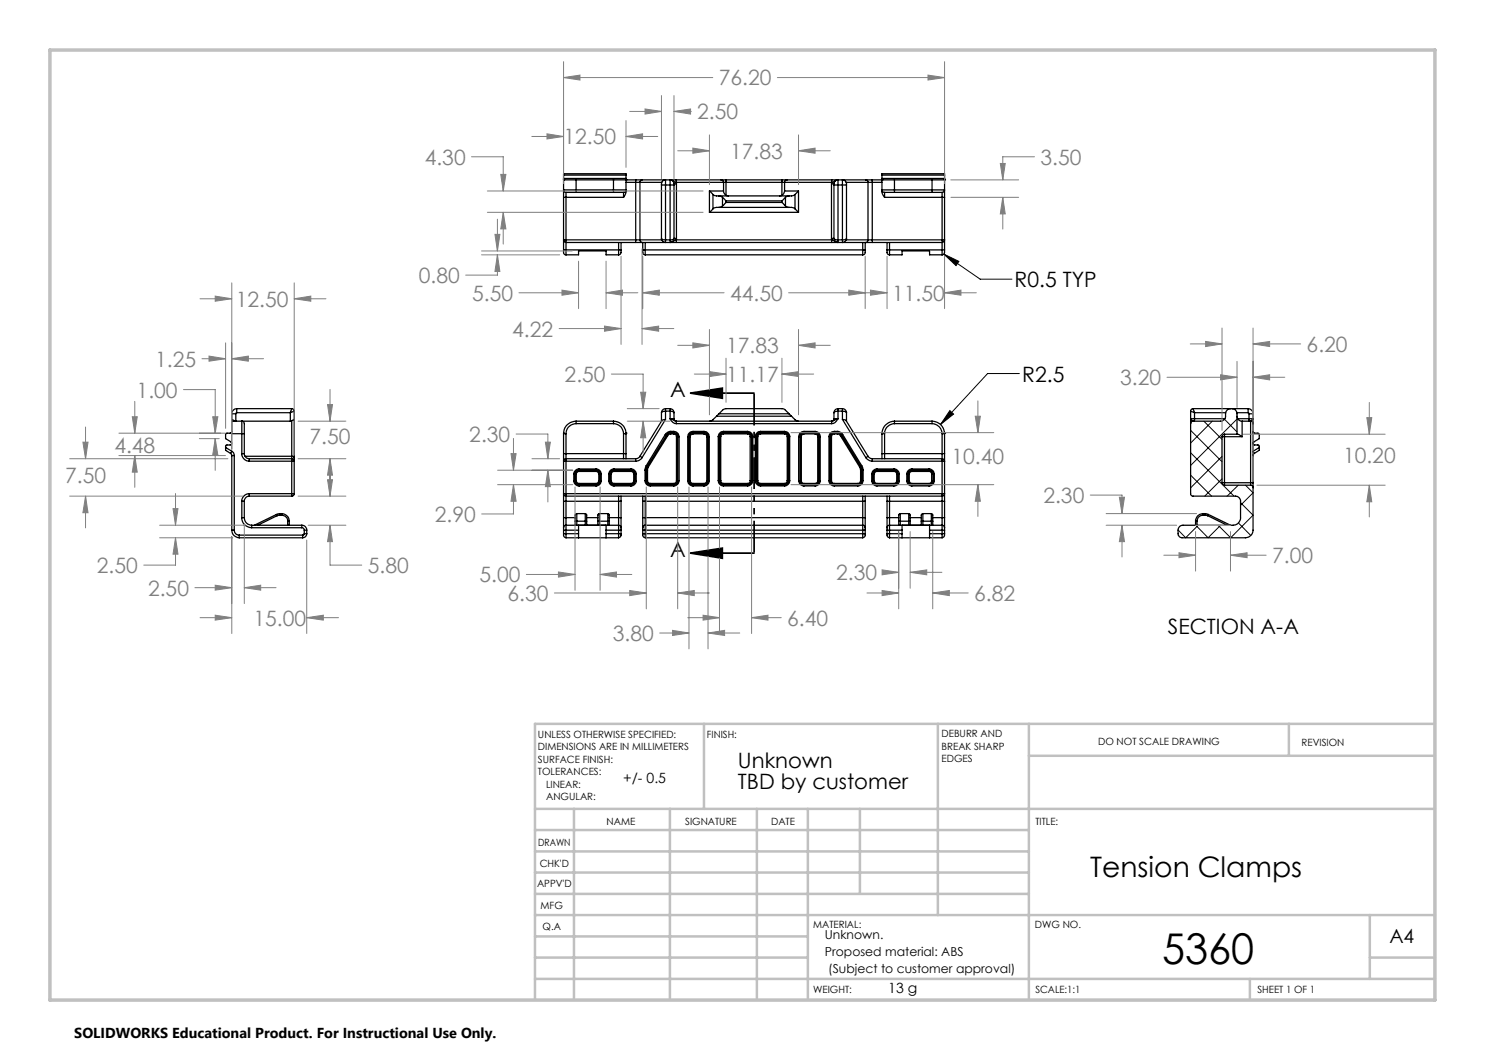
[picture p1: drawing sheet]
<svg xmlns="http://www.w3.org/2000/svg" width="297mm" height="210mm" viewBox="0 0 297 210" stroke-linecap="round" stroke-linejoin="round" font-family="sans-serif">
<g fill="none" stroke="#000" stroke-width=".25">
<path d="M112.7 38h2.5M112.7 38l.2 .4 .3 .1M112.7 36h.1M112.7 35v-.3h12.5v.3M112.7 39.5h.5M112.7 38v1.5M112.7 35v3M112.7 39.5v10.5M112.7 35h12.5M113.2 38.5h2M113.2 38.5v1M113.2 39.5v8.5"/>
<path d="M113.2 39.5h11.5M115.2 36h-2.5v-.3h12.5v.3h-2.5M115.2 38v.5M115.2 36h7.5M115.2 38h7.5M115.2 38.5h7.5M115.2 36v2M122.7 38h2.5M122.7 38.5h2M122.7 38v.5M122.7 36v2M124.7 38.5v1"/>
<path d="M125.2 38l-.1 .3-.4 .2M125.2 36h.1M125.2 38v.1a1.78 1.78 0 0 1-.5 1.4M125.2 35v3M125.2 36h1.9M125.2 36.5h1.9M127.1 36.5h.9M127.1 36v.5M127.1 36h1.3M127.1 36.5v11.5M128 36.5h4.4M128 36.5v11.5"/>
<path d="M128.4 36l-.3 .1-.1 .4M128.4 36h5.6M132.3 37v-.2a.73 .73 0 0 1 .8-.8v1M132.3 37h.8M132.3 37v10.7M133.1 37v11M133.1 37h.9M134 36v1M134 36a.78 .78 0 0 1 .8 .8M134 37h.8M134 36l1.3 .5M134 36h1.3"/>
<path d="M134 37v11M134.8 36.8v.2M134.8 36.8h.5M134.8 37v10.7M135.3 36v.5M135.3 36.5v.3M135.3 36h8.9M135.3 36.5h9.4M135.3 36.8v10.9M141.9 38.2l.7 .7M141.9 38.2h2.8M141.9 38.2v4.3"/>
<path d="M142.6 38.9l.7 .3h15l.7-.3M142.6 38.9v2.9M143.8 39.2l.7 .3M144.2 36l.4 .1 .1 .4M144.2 36h1M144.5 39.5l.7 .7M144.5 39.5v1.7M144.7 38.2a.96 .96 0 0 0 1 1M144.7 36.5h.5M144.7 36.5v1.7M145.2 36v.5M145.2 36h11.2"/>
<path d="M145.2 36.5v2.5M145.2 36.5h11.2M156.4 36.5h.5M156.4 36v.5M156.4 36h1M156.4 36.5v2.5M156.9 38.2a1.02 1.02 0 0 1-1 1M156.9 38.2h2.8M156.9 36.5h9.4M156.9 36.5v1.7M157.1 39.5l-.7 .7M157.1 39.5v1.7"/>
<path d="M157.4 36l-.4 .2-.1 .3M157.4 36h8.9M157.8 39.2l-.7 .3M159 38.9v2.9M159.7 38.2l-.7 .7M159.7 38.2v4.3M166.3 36.8h.5M166.3 36.8v10.9M166.3 36v.5M166.3 36h1.3M166.3 36.5v.3M166.8 36.8v.2"/>
<path d="M166.8 37h.8M166.8 37v10.7M167.6 36a.85 .85 0 0 0-.8 .8M167.6 36v1M167.6 36l-1.3 .5M167.6 37v11M167.6 37h.9M167.6 36h5.6M168.5 37v-1a.76 .76 0 0 1 .8 1M168.5 37h.8M168.5 37v11M169.2 36.5h4.4"/>
<path d="M169.3 37v10.7M173.2 36l.3 .1 .1 .4M173.2 36h1.2M173.6 36.5h.8M173.6 36.5v11.5M174.4 36v.5M174.4 36h2M174.4 36.5h2M174.4 36.5v11.5M176.4 38h2.5M176.4 38l.2 .4 .3 .1M176.4 36h.1"/>
<path d="M176.4 35v-.3h12.5v.3M176.4 38v.1a1.69 1.69 0 0 0 .5 1.4M176.4 35v3M176.4 35h12.5M176.4 36v-.3h12.5v.3M176.4 36h2.5M176.9 38.5h2M176.9 38.5v1M176.9 39.5h11.5M178.9 38v.5M178.9 36h7.5M178.9 38h7.5"/>
<path d="M178.9 38.5h7.5M178.9 36v2M186.4 38v.5M186.4 38h2.5M186.4 38.5h2M186.4 36h2.5M186.4 36v2M188.4 38.5v1M188.4 39.5h.5M188.4 39.5v8.5M188.9 38l-.1 .3-.4 .2M188.9 36h.1"/>
<path d="M188.9 38v1.5M188.9 35v3M188.9 39.5v10.5M112.7 50h.5M112.7 50v.7l.5 .3M113.2 48h-.1a.25 .25 0 0 0-.4 0 .25 .25 0 0 0 .2 .4l.3 .1M113.2 48v.5M113.2 51h2.5v-.8h5.5v.8h2.5M113.2 50v1M113.2 48.5v1.5M113.2 48h13.9M113.2 48.5h13.9"/>
<path d="M113.2 50h10.5M123.7 50h.5M123.7 50v1M123.7 48.5v1.5M124.2 50v.7l-.5 .3M124.2 48.5v1.5M127.1 48h.9M127.1 48v.5M127.1 48.5h1.3M128 48l.1 .3 .3 .2M128 48h4.4M128.4 48.5h5.6"/>
<path d="M128.6 50h.4M128.6 50v.7l.4 .3M128.6 48.5v1.5M129 50v1M129 48.5v1.5M129 50h43.5M129 51h43.5M132.3 47.7l.1 .2 .7 .1M132.3 47.7a.68 .68 0 0 0 .8 .7v-.4M133.1 48h.9M134 48v.5M134 48.5h1.3"/>
<path d="M134.8 47.7l-.2 .2-.6 .1M134.8 47.7a.78 .78 0 0 1-.8 .8M134.8 47.7h.5M135.3 48l-1.3 .5M135.3 48v.5M135.3 48h31M135.3 48.5h31M135.3 47.7v.3M141.9 42.5h17.8M142.6 41.8l.7-.3h15l.7 .3M142.6 41.8l-.7 .7M144.5 41.2l-.7 .3"/>
<path d="M145.2 40.5l-.7 .7M145.2 40.2h11.2M145.2 40.5h11.2M145.2 40.2v.3M156.4 40.5l.7 .7M156.4 40.2v.3M157.1 41.2l.7 .3M159 41.8l.7 .7M166.3 47.7v.3M166.3 47.7h.5M166.3 48v.5M166.3 48l1.3 .5"/>
<path d="M166.3 48.5h1.3M166.8 47.7l.1 .2 .7 .1M166.8 47.7a.85 .85 0 0 0 .8 .8M167.6 48v.5M167.6 48h.9M167.6 48.5h5.6M169.2 48h4.4M169.3 47.7l-.1 .2-.7 .1M169.3 47.7a.68 .68 0 0 1-.8 .7v-.4M172.5 50h.5M172.5 50v1M172.5 48.5v1.5"/>
<path d="M173 50v.7l-.5 .3M173 48.5v1.5M173.2 48.5h1.2M173.6 48l-.1 .3-.3 .2M173.6 48h.8M174.4 48v.5M174.4 48h14M174.4 48.5h14M177.4 50h.5M177.4 50v.7l.5 .3M177.4 48.5v1.5M177.9 51h2.5v-.8h5.5v.8h2.5"/>
<path d="M177.9 50v1M177.9 48.5v1.5M177.9 50h10.5M188.4 48h.1a.21 .21 0 0 1 .3 0 .21 .21 0 0 1 0 .3l-.4 .2M188.4 48v.5M188.4 50h.5M188.4 50v1M188.4 48.5v1.5M188.9 50v.7l-.5 .3M45.1 89.5v.6l1 .6M45.1 89.5l1.3 .8M46.1 90.7l.3 .4"/>
<path d="M46.4 84.2v2.2l-.4 .2M46.4 91.1h.4M46.4 83.9l.4 .2M46.4 82.8h.8M46.4 84.2h11.7M46.4 82.8v1.4M46.4 91.1v14.9M46.4 90.3l.3 .3 .1 .5M46.4 90.3l-.3 .4M46.8 84.1v.1M46.8 91.1v14.9M47.2 82.8v1.4l-.4-.1"/>
<path d="M47.3 82.5l-.1 .3M47.3 81.7a1.02 1.02 0 0 0-.9 1.1M47.3 81.7v.8M47.3 81.7h11M47.3 82.5h10.8M48.4 86.7h-3.2l-.1 1 1 .6a.35 .35 0 0 1 .2 .4 .35 .35 0 0 1-.3 .3h-.8l-.1 .5M48.4 90.7a1.51 1.51 0 0 0 1.4 1.5M48.4 86.7v-2.5l.2 .1 .3 .3v2.1M48.4 90.7h.5M48.4 86.7h.5M48.4 86.7v4M48.9 90.7a1.02 1.02 0 0 0 .9 1"/>
<path d="M48.9 86.7v4M49 91.3h9.3M49.8 98.7a1.51 1.51 0 0 0-1.4 1.6M49.8 91.7v.5M49.8 98.7v.5M49.8 99.2a1.02 1.02 0 0 0-.9 1.1M49.8 98.7h8.5M49.8 99.2h8.5M49.8 92.2h8.5M49.8 91.7h8.5M58.1 82.5v1.7M58.3 91.7v.5"/>
<path d="M58.3 98.7v.5M58.3 91.7l.5 .3v.2M58.3 92.2h.5M58.3 98.7h.5M58.3 91.3v.4M58.3 91.3l.5 .1v.1M58.3 84.1l-.2 .1M58.3 81.7l-.2 .8M58.3 81.7l.4 .2 .1 .3M58.3 84.1v7.2M58.3 92.2v6.5M58.8 98.7l-.2 .5h-.3"/>
<path d="M58.8 91.5v.7M58.8 83.9l-.5 .2M58.8 82.2l-.7 .3M58.8 82.2v9.3M58.8 92.2v6.5M112.7 98.7h.5M112.7 98.7l.2 .4 .3 .1M112.7 92.2h.5M112.7 98.7v1.6M112.7 90.7h.5M112.7 90.7v1.5M112.7 86.6h.1"/>
<path d="M112.7 86.6v4.1M112.7 92.2v6.5M113.2 98.7v.5M113.2 91.7l-.4 .3-.1 .2M113.2 91.7v.5M113.2 99.2v1.1M113.2 90.7v1M113.2 86.7v4M113.2 92.2v6.5M113.2 98.7h75.2M113.2 99.2h75.2M113.2 92.2h13.9"/>
<path d="M113.2 91.7h13.9M113.2 90.7h11.5M114.8 94.9h.2M114.8 96.1a1.09 1.09 0 0 0 1 1.1M114.8 96.1h.2M114.8 94.9v1.2M115 96.1a.85 .85 0 0 0 .8 .8M115 96.1h.3M115 94.9h.3M115 94.9v1.2M115.2 84.2v.5M115.2 84.2a2.32 2.32 0 0 0-2.4 2.5h.4"/>
<path d="M115.2 84.7a2.03 2.03 0 0 0-2 2M115.2 84.7h7.5M115.2 84.2h7.5M115.3 96.1l.1 .3 .4 .3M115.3 94.9v1.2M115.8 93.8a1.09 1.09 0 0 0-1 1.1M115.8 93.8v.2M115.8 94a.85 .85 0 0 0-.8 .9M115.8 96.9v.3M115.8 96.7v.2M115.8 94v.3M115.8 94.3l-.3 .1-.2 .5"/>
<path d="M115.8 93.8h3.4M115.8 94h3.4M115.8 96.9h3.4M115.8 97.2h3.4M115.8 96.7h3.4M115.8 94.3h3.4M119.2 93.8v.2M119.2 96.9v.3M119.2 93.8a1.09 1.09 0 0 1 1.1 1.1M119.2 94a.85 .85 0 0 1 .8 .9M119.2 96.7v.2M119.2 94v.3"/>
<path d="M119.2 94.3l.3 .1 .3 .5M119.8 96.1l-.1 .3-.5 .3M119.8 96.1h.2M119.8 94.9h.2M119.8 94.9v1.2M120 96.1a.85 .85 0 0 1-.8 .8M120 96.1h.3M120 94.9h.3M120 94.9v1.2M120.3 96.1a1.09 1.09 0 0 1-1.1 1.1M120.3 94.9v1.2M121.7 96.1a1.09 1.09 0 0 0 1.1 1.1"/>
<path d="M121.7 94.9h.3M121.7 96.1h.3M121.7 94.9v1.2M122 96.1a.85 .85 0 0 0 .8 .8M122 96.1h.2M122 94.9h.2M122 94.9v1.2M122.2 96.1l.1 .3 .5 .3M122.2 94.9v1.2M122.7 84.2a2.32 2.32 0 0 1 2.4 2.5h-.4M122.7 84.2v.5M122.7 84.7a2.03 2.03 0 0 1 2 2"/>
<path d="M122.8 93.8a1.09 1.09 0 0 0-1.1 1.1M122.8 96.9v.3M122.8 93.8v.2M122.8 94a.85 .85 0 0 0-.8 .9M122.8 94v.3M122.8 96.7v.2M122.8 94.3l-.4 .2-.2 .4M122.8 93.8h3.4M122.8 94h3.4M122.8 96.9h3.4M122.8 97.2h3.4M122.8 96.7h3.4"/>
<path d="M122.8 94.3h3.4M123.7 99.2v1.1M124.2 99.2v1.1M124.7 90.7v1M124.7 90.7h.5M124.7 86.7v4M125.2 90.7v1M125.2 86.6h.1M125.2 86.6v4.1M126.2 93.8a1.09 1.09 0 0 1 1 1.1M126.2 96.9v.3M126.2 94a.85 .85 0 0 1 .8 .9"/>
<path d="M126.2 93.8v.2M126.2 94.3l.3 .1 .3 .5M126.2 94v.3M126.2 96.7v.2M126.8 94.9h.2M126.8 96.1l-.2 .3-.4 .3M126.8 96.1h.2M126.8 94.9v1.2M127 94.9h.2M127 96.1h.2M127 96.1a.85 .85 0 0 1-.8 .8M127 94.9v1.2"/>
<path d="M127.1 91.7v.5M127.2 96.1a1.09 1.09 0 0 1-1 1.1M127.2 94.9v1.2M128 91.3l.4 .2M128 91.3l-.5 .4h-.4M128.4 91.5a1.6 1.6 0 0 1-1.3 .7M128.6 99.2v1.1M129 96.1a1.02 1.02 0 0 0 1.1 1.1M129 96.1h.3M129 94h.3M129 94v2.1M129 99.2v1.1"/>
<path d="M129.3 96.1a.78 .78 0 0 0 .8 .8M129.3 93.1l-.3 .9M129.3 93.1l.2 .2M129.3 96.1h.2M129.3 94h.2M129.3 94v2.1M129.5 93.3l-.2 .7M129.5 93.3l.2 .1M129.5 96.1l.3 .5 .3 .1M129.5 94v2.1M129.7 93.4l-.2 .6M130.1 96.9v.3"/>
<path d="M130.1 96.7v.2M130.1 96.9h4.7M130.1 97.2h4.7M130.1 96.7h4.7M132.3 82.5v1.7M133.1 86.9l.2 .1M133.1 86.9l-3.8 6.2M133.1 82.2l-.7 .2-.1 .1M133.1 83.9l-.7 .2-4.4 7.2M133.1 81.7a.85 .85 0 0 0-.8 .8M133.1 81.7v.5M133.1 82.2v1.7"/>
<path d="M133.1 83.9l-4.7 7.6M133.1 82.2h.9M133.1 81.7h.9M133.3 87l.2 .2M133.3 87l-3.8 6.3M133.5 87.2l-3.8 6.2M134 83.7h.8M134 83.7l1.3 .5M134 83.7l.1 .3a1.35 1.35 0 0 0 1.2 .7M134 81.7v.5M134 81.7a.78 .78 0 0 1 .8 .8M134 82.2l.6 .1 .2 .2"/>
<path d="M134 82.2v1.5M134.2 86.3a1.36 1.36 0 0 0-1.1 .6M134.2 86.3v.2M134.2 86.5l-.4 .1-.5 .4M134.2 86.5v.3M134.2 86.8l-.4 .1-.3 .3M134.2 86.3h.6M134.2 86.5h.6M134.2 86.8h.6M134.8 96.9v.3M134.8 86.5a.78 .78 0 0 1 .7 .8M134.8 86.3v.2"/>
<path d="M134.8 86.3a1.09 1.09 0 0 1 1 1M134.8 96.7v.2M134.8 86.8a.54 .54 0 0 1 .5 .5M134.8 86.5v.3M134.8 83.7l.1 .4 .4 .1M134.8 82.5v1.2M135.3 84.2v.5M135.3 84.7h31M135.3 84.2h31M135.3 87.3h.2M135.3 96.1h.2M135.3 96.1a.54 .54 0 0 1-.5 .6"/>
<path d="M135.3 87.3v8.8M135.5 96.1a.78 .78 0 0 1-.7 .8M135.5 96.1h.3M135.5 87.3h.3M135.5 87.3v8.8M135.8 96.1a1.09 1.09 0 0 1-1 1.1M135.8 87.3v8.8M137.5 96.1a1.09 1.09 0 0 0 1.1 1.1M137.5 96.1h.3M137.5 87.3h.3M137.5 87.3v8.8M137.8 96.1a.85 .85 0 0 0 .8 .8"/>
<path d="M137.8 87.3h.2M137.8 96.1h.2M137.8 87.3v8.8M138 96.1l.3 .5 .3 .1M138 87.3v8.8M138.6 86.3a1.09 1.09 0 0 0-1.1 1M138.6 96.9v.3M138.6 86.3v.2M138.6 86.5a.85 .85 0 0 0-.8 .8M138.6 96.7v.2M138.6 86.5v.3M138.6 86.8l-.3 .1-.3 .4"/>
<path d="M138.6 86.3h2.2M138.6 86.5h2.2M138.6 96.9h2.2M138.6 97.2h2.2M138.6 96.7h2.2M138.6 86.8h2.2M140.8 86.3a1.09 1.09 0 0 1 1.1 1M140.8 86.5a.85 .85 0 0 1 .8 .8M140.8 86.3v.2M140.8 96.9v.3M140.8 96.7v.2M140.8 86.5v.3"/>
<path d="M140.8 86.8l.3 .1 .3 .4M141.4 96.1l-.3 .5-.3 .1M141.4 96.1h.2M141.4 87.3h.2M141.4 87.3v8.8M141.6 87.3h.3M141.6 96.1h.3M141.6 96.1a.85 .85 0 0 1-.8 .8M141.6 87.3v8.8M141.9 96.1a1.09 1.09 0 0 1-1.1 1.1M141.9 87.3v8.8M143.3 83.2a2.19 2.19 0 0 1-1.4 1"/>
<path d="M143.3 83.2h15M143.7 96.1a1.09 1.09 0 0 0 1 1.1M143.7 87.3h.2M143.7 96.1h.2M143.7 87.3v8.8M143.8 82.8a2.46 2.46 0 0 1 1.4-1.1h11.2a2.46 2.46 0 0 1 1.4 1.1M143.8 82.8h14M143.8 82.8l-.5 .4M143.9 96.1a.85 .85 0 0 0 .8 .8M143.9 96.1h.2M143.9 87.3h.2M143.9 87.3v8.8"/>
<path d="M144.1 96.1l.3 .5 .3 .1M144.1 87.3v8.8M144.7 86.3a1.09 1.09 0 0 0-1 1M144.7 86.3v.2M144.7 96.9v.3M144.7 86.5a.85 .85 0 0 0-.8 .8M144.7 96.7v.2M144.7 86.5v.3M144.7 86.8l-.3 .1-.3 .4M144.7 86.3h4.8M144.7 86.5h4.8M144.7 96.9h4.8"/>
<path d="M144.7 97.2h4.8M144.7 96.7h4.8M144.7 86.8h4.8M149.5 86.3a1.09 1.09 0 0 1 1.1 1M149.5 86.5a.85 .85 0 0 1 .8 .8M149.5 86.3v.2M149.5 96.9v.3M149.5 96.7v.2M149.5 86.5v.3M149.5 86.8a.54 .54 0 0 1 .5 .5M150 87.3h.3M150 96.1h.3"/>
<path d="M150 96.1a.54 .54 0 0 1-.5 .6M150 87.3v8.8M150.3 87.3h.3M150.3 96.1h.3M150.3 96.1a.85 .85 0 0 1-.8 .8M150.3 87.3v8.8M150.6 96.1a1.09 1.09 0 0 1-1.1 1.1M150.6 87.3v8.8M151.1 96.1a1.09 1.09 0 0 0 1 1.1M151.1 96.1h.2M151.1 87.3h.2M151.1 87.3v8.8"/>
<path d="M151.3 96.1a.85 .85 0 0 0 .8 .8M151.3 96.1h.3M151.3 87.3h.3M151.3 87.3v8.8M151.6 96.1l.2 .5 .3 .1M151.6 87.3v8.8M152.1 86.3v.2M152.1 86.3a1.09 1.09 0 0 0-1 1M152.1 96.9v.3M152.1 86.5a.85 .85 0 0 0-.8 .8M152.1 96.7v.2M152.1 86.8l-.3 .1-.2 .4"/>
<path d="M152.1 86.5v.3M152.1 86.3h4.8M152.1 86.5h4.8M152.1 96.9h4.8M152.1 97.2h4.8M152.1 96.7h4.8M152.1 86.8h4.8M156.9 86.3v.2M156.9 86.3a1.02 1.02 0 0 1 1 1M156.9 96.9v.3M156.9 86.5a.78 .78 0 0 1 .8 .8M156.9 96.7v.2"/>
<path d="M156.9 86.5v.3M156.9 86.8a.54 .54 0 0 1 .5 .5M157.4 96.1a.54 .54 0 0 1-.5 .6M157.4 96.1h.3M157.4 87.3h.3M157.4 87.3v8.8M157.7 96.1a.78 .78 0 0 1-.8 .8M157.7 96.1h.2M157.7 87.3h.2M157.7 87.3v8.8M157.8 82.8l.5 .4M157.9 96.1a1.02 1.02 0 0 1-1 1.1"/>
<path d="M157.9 87.3v8.8M158.3 83.2a2.19 2.19 0 0 0 1.4 1M159.7 96.1a1.09 1.09 0 0 0 1.1 1.1M159.7 96.1h.3M159.7 87.3h.3M159.7 87.3v8.8M160 96.1a.78 .78 0 0 0 .8 .8M160 96.1h.3M160 87.3h.3M160 87.3v8.8M160.3 96.1a.54 .54 0 0 0 .5 .6M160.3 87.3v8.8"/>
<path d="M160.8 86.3a1.09 1.09 0 0 0-1.1 1M160.8 96.9v.3M160.8 86.3v.2M160.8 86.5a.78 .78 0 0 0-.8 .8M160.8 96.7v.2M160.8 86.5v.3M160.8 86.8a.54 .54 0 0 0-.5 .5M160.8 86.3h2.2M160.8 86.5h2.2M160.8 96.9h2.2M160.8 97.2h2.2M160.8 96.7h2.2"/>
<path d="M160.8 86.8h2.2M163 86.3a1.02 1.02 0 0 1 1 1M163 86.5a.78 .78 0 0 1 .8 .8M163 86.3v.2M163 96.9v.3M163 96.7v.2M163 86.5v.3M163 86.8a.54 .54 0 0 1 .5 .5M163.5 87.3h.3M163.5 96.1a.54 .54 0 0 1-.5 .6M163.5 96.1h.3M163.5 87.3v8.8"/>
<path d="M163.8 87.3h.2M163.8 96.1a.78 .78 0 0 1-.8 .8M163.8 96.1h.2M163.8 87.3v8.8M164 96.1a1.02 1.02 0 0 1-1 1.1M164 87.3v8.8M165.8 87.3h.3M165.8 96.1h.3M165.8 96.1a1.09 1.09 0 0 0 1.1 1.1M165.8 87.3v8.8M166.1 96.1a.85 .85 0 0 0 .8 .8M166.1 96.1h.2"/>
<path d="M166.1 87.3h.2M166.1 87.3v8.8M166.3 96.1l.2 .5 .4 .1M166.3 87.3v8.8M166.3 84.2v.5M166.8 83.7h.8M166.8 83.7l-.2 .5h-.3M166.8 82.5v1.2M166.9 86.3v.2M166.9 96.9v.3M166.9 86.3a1.09 1.09 0 0 0-1.1 1M166.9 86.5a.85 .85 0 0 0-.8 .8"/>
<path d="M166.9 96.7v.2M166.9 86.5v.3M166.9 86.8l-.4 .1-.2 .4M166.9 86.3h.6M166.9 86.5h.6M166.9 96.9h4.7M166.9 97.2h4.7M166.9 96.7h4.7M166.9 86.8h.6M167.5 86.3v.2M167.5 86.3l.7 .2 .3 .4M167.5 86.5l.5 .2 .3 .3"/>
<path d="M167.5 86.8l.6 .4M167.5 86.5v.3M167.6 83.7l-1.3 .5M167.6 83.7l-.1 .3a1.24 1.24 0 0 1-1.2 .7M167.6 81.7v.5M167.6 81.7a.85 .85 0 0 0-.8 .8M167.6 82.2l-.7 .2-.1 .1M167.6 82.2h.9M167.6 82.2v1.5M167.6 81.7h.9M168.1 87.2l3.8 6.2M168.3 87l-.2 .2"/>
<path d="M168.3 87l3.8 6.3M168.5 81.7a.85 .85 0 0 1 .8 .8M168.5 82.2l.7 .2 .1 .1M168.5 81.7v.5M168.5 83.9l.7 .2 4.4 7.2M168.5 82.2v1.7M168.5 83.9l4.7 7.6M168.5 86.9l-.2 .1M168.5 86.9l3.8 6.2M169.3 82.5v1.7M171.6 96.9v.3M171.6 96.7v.2"/>
<path d="M171.9 93.4l.2 .6M172.1 93.3l.3 .7M172.1 93.3l-.2 .1M172.1 94h.3M172.1 96.1h.3M172.1 96.1l-.2 .5-.3 .1M172.1 94v2.1M172.3 93.1l-.2 .2M172.3 93.1l.3 .9M172.4 94h.2M172.4 96.1a.85 .85 0 0 1-.8 .8M172.4 96.1h.2"/>
<path d="M172.4 94v2.1M172.5 99.2v1.1M172.6 96.1a1.09 1.09 0 0 1-1 1.1M172.6 94v2.1M173 99.2v1.1M173.2 91.5a1.75 1.75 0 0 0 1.2 .7M173.6 91.3l-.4 .2M173.6 91.3l.5 .4h.3M174.3 94.9h.3M174.3 96.1h.3M174.3 96.1a1.09 1.09 0 0 0 1.1 1.1M174.3 94.9v1.2"/>
<path d="M174.4 91.7v.5M174.4 92.2h14M174.4 91.7h14M174.6 96.1a.85 .85 0 0 0 .8 .8M174.6 96.1h.2M174.6 94.9h.2M174.6 94.9v1.2M174.8 96.1l.3 .5 .3 .1M174.8 94.9v1.2M175.4 96.9v.3M175.4 93.8a1.09 1.09 0 0 0-1.1 1.1M175.4 93.8v.2"/>
<path d="M175.4 94a.85 .85 0 0 0-.8 .9M175.4 96.7v.2M175.4 94v.3M175.4 94.3l-.3 .1-.3 .5M175.4 93.8h3.4M175.4 94h3.4M175.4 96.9h3.4M175.4 97.2h3.4M175.4 96.7h3.4M175.4 94.3h3.4M176.4 90.7v1M176.4 90.7h.5"/>
<path d="M176.4 86.6h.1M176.4 86.6v4.1M176.9 90.7v1M176.9 90.7h11.5M176.9 86.7v4M177.4 99.2v1.1M177.9 99.2v1.1M178.8 94a.85 .85 0 0 1 .8 .9M178.8 93.8v.2M178.8 93.8a1.09 1.09 0 0 1 1 1.1M178.8 96.9v.3M178.8 94.3l.3 .1 .3 .5"/>
<path d="M178.8 94v.3M178.8 96.7v.2M178.9 84.2a2.47 2.47 0 0 0-2.5 2.5h.5M178.9 84.2v.5M178.9 84.7a2.04 2.04 0 0 0-2 2M178.9 84.7h7.5M178.9 84.2h7.5M179.4 94.9h.2M179.4 96.1l-.3 .5-.3 .1M179.4 96.1h.2M179.4 94.9v1.2M179.6 94.9h.2"/>
<path d="M179.6 96.1h.2M179.6 96.1a.85 .85 0 0 1-.8 .8M179.6 94.9v1.2M179.8 96.1a1.09 1.09 0 0 1-1 1.1M179.8 94.9v1.2M181.4 96.1a1.02 1.02 0 0 0 1 1.1M181.4 96.1h.2M181.4 94.9h.2M181.4 94.9v1.2M181.6 96.1a.78 .78 0 0 0 .8 .8M181.6 94.9h.3M181.6 96.1h.3"/>
<path d="M181.6 94.9v1.2M181.9 96.1a.54 .54 0 0 0 .5 .6M181.9 94.9v1.2M182.4 93.8a1.02 1.02 0 0 0-1 1.1M182.4 96.9v.3M182.4 93.8v.2M182.4 94a.78 .78 0 0 0-.8 .9M182.4 94.3a.54 .54 0 0 0-.5 .6M182.4 94v.3M182.4 96.7v.2M182.4 93.8h3.4M182.4 94h3.4"/>
<path d="M182.4 96.9h3.4M182.4 97.2h3.4M182.4 96.7h3.4M182.4 94.3h3.4M185.8 93.8a1.09 1.09 0 0 1 1.1 1.1M185.8 96.9v.3M185.8 94a.85 .85 0 0 1 .8 .9M185.8 93.8v.2M185.8 94v.3M185.8 94.3a.54 .54 0 0 1 .5 .6M185.8 96.7v.2M186.3 94.9h.3"/>
<path d="M186.3 96.1h.3M186.3 96.1a.54 .54 0 0 1-.5 .6M186.3 94.9v1.2M186.4 84.7a2.1 2.1 0 0 1 2 2M186.4 84.2v.5M186.4 84.2a2.47 2.47 0 0 1 2.5 2.5h-.5M186.6 96.1a.85 .85 0 0 1-.8 .8M186.6 96.1h.3M186.6 94.9h.3M186.6 94.9v1.2M186.9 96.1a1.09 1.09 0 0 1-1.1 1.1M186.9 94.9v1.2"/>
<path d="M188.4 92.2h.5M188.4 91.7v.5M188.4 91.7l.4 .2 .1 .3M188.4 98.7v.5M188.4 98.7h.5M188.4 99.2v1.1M188.4 90.7v1M188.4 90.7h.5M188.4 86.7v4M188.4 92.2v6.5M188.9 98.7l-.1 .4-.4 .1M188.9 98.7v1.6"/>
<path d="M188.9 90.7v1.5M188.9 86.6h.1M188.9 86.6v4.1M188.9 92.2v6.5M238.1 84.7l.1 14.3 .3 .2h8.6a1.02 1.02 0 0 1 1 1.1v3.2a1.51 1.51 0 0 1-1.5 1.5h-10a.96 .96 0 0 0-1 1v.7a.78 .78 0 0 0 .8 .9h12.7a1.57 1.57 0 0 0 1.5-1.6v-8.5M238.1 83.7h.8M238.1 83.7l.5 .5M238.1 83.7v1M238.1 82.2l.8 .3M238.1 82.2v1.5M238.6 84.2l-.3 .1-.2 .4M238.6 81.7l.3 .8"/>
<path d="M238.6 81.7l-.3 .2-.2 .3M238.6 81.7h11M238.9 83.7v.5M238.9 82.5v1.2M238.9 83.7h6.1M238.9 82.5h6.2M244.4 96.5l.1 .4 .4 .1M244.4 87.3h.5M244.4 96.5h.5M244.4 87.3v9.2M244.9 86.8l-.4 .2-.1 .3M244.9 86.8v.5"/>
<path d="M244.9 96.5v.5M244.9 86.8h2.5M244.9 97h5.2M244.9 87.3h3.5M244.9 96.5h5.2M244.9 87.3v9.2M246.1 81.7a1.24 1.24 0 0 0-1 1.7l-.3 .6-.5 .2h-5.7M246.4 81.7a1.02 1.02 0 0 1 1 1.1v4M247.4 86.8l.5 .2 .5 .3M247.4 83.2a1.02 1.02 0 0 0 1 1M247.4 82.5h2.2M247.5 83.7h2.3"/>
<path d="M248.4 84.2h1.7M248.4 84.2v3.1M249.6 81.7a1.02 1.02 0 0 1 1 1.1M249.6 82.5l.2 .3M249.6 81.7v.8M249.8 83.7v.5M249.8 83.7h.8M249.8 82.8h.8M249.8 82.8v.9M250.1 97l.4 .3 .1 .2M250.1 96.5v.5M250.1 96.5h.5"/>
<path d="M250.1 84.2l.4 .2 .1 .3M250.1 84.2v12.3M250.6 96.5v1M250.6 83.7l-.5 .5M250.6 83.7v1M250.6 86.6h1l.2 .2v.9l-.9 .6a.35 .35 0 0 0-.3 .4 .35 .35 0 0 0 .3 .3h.8l.1 .5M250.6 86.4l.3 .2M250.6 90.3l.3 .4M250.6 82.8v.9M250.6 84.7v11.8M250.9 90.7l-.3 .4M251.8 89.5v.6l-.9 .6"/>
<path d="M251.8 89.5l-1.2 .8M46.4 106h.4M46.4 106a1.51 1.51 0 0 0 1.4 1.6M46.8 106a.96 .96 0 0 0 1 1M47.8 107v.6M47.8 107.6h12.7M47.8 107h12.7M48.4 103.5a1.97 1.97 0 0 0 1.9 2M48.4 100.3h.5M48.4 103.5h.5M48.4 100.3v3.2M48.9 103.5a1.51 1.51 0 0 0 1.4 1.5"/>
<path d="M48.9 100.3v3.2M50.3 105v.5M50.3 105h10.1M50.3 105.5h10.1M55.3 102.9l.1 .2M55.3 102.9l-4.4 2.1M55.4 103.1l-3.9 1.9M56 103l-.6 .1M56 102.7l-.7 .2M56 102.7v.3M56 102.7h.3M56 103h.3"/>
<path d="M56.3 103a1.2 1.2 0 0 1 1.2 1.2M56.3 102.7v.3M56.3 102.7a1.57 1.57 0 0 1 1.6 1.5M57.5 104.2h.4M57.5 104.2v.8M57.9 104.2v.8M60.4 105.5l.3 .2 .2 .3M60.4 105v.5M60.4 105a.96 .96 0 0 1 .9 1M60.5 107v.6M60.9 106.7l-.1 .2-.3 .1M60.9 106h.4"/>
<path d="M60.9 106.7h.4M60.9 106v.7M61.3 106.7a.78 .78 0 0 1-.8 .9M61.3 106v.7M112.7 105.5v.5M112.7 106h.5M112.7 106.7l.1 .6 .4 .3M112.7 106.7h.5M112.7 103.5h.5M112.7 103.5v2M112.7 100.3h.5M112.7 100.3v3.2"/>
<path d="M112.7 106v.7M113.2 105l-.3 .2-.2 .3M113.2 105v1M113.2 106.7v.9M113.2 103.5v1.5M113.2 106h2.5M113.2 105h10.5M113.2 106.7h2.5M113.2 100.3v3.2M113.2 106v.7M113.2 107.6h10.5M113.2 103.5h1.8"/>
<path d="M113.2 100.3h10.5M115 104.2h.4M115 104.2v.8M115.4 102.7v1.5M115.4 102.7l-.4 .3v1.2M115.4 102.7h1.7M115.4 104.2h1.7M115.4 104.2v.8M115.7 105v1M115.7 106.7v.9M115.7 106v.7M117.1 102.7v1.5"/>
<path d="M117.1 102.7l.2 .2v1.3M117.1 104.2h.2M117.1 104.2v.8M117.3 104.2v.8M117.3 103.5h2.3M119.6 104.2h.3M119.6 104.2v.8M119.9 102.7v1.5M119.9 102.7l-.3 .3v1.2M119.9 102.7h1.7M119.9 104.2h1.7M119.9 104.2v.8"/>
<path d="M121.2 105v1M121.2 106.7v.9M121.2 106h2.5M121.2 106.7h2.5M121.2 106v.7M121.6 102.7v1.5M121.6 102.7l.2 .2v1.3M121.6 104.2h.2M121.6 104.2v.8M121.8 104.2v.8M121.8 103.5h1.9M123.7 105v1"/>
<path d="M123.7 105l.4 .2 .1 .3M123.7 106h.5M123.7 106.7v.9M123.7 106.7h.5M123.7 103.5v1.5M123.7 103.5h.5M123.7 100.3h.5M123.7 100.3v3.2M123.7 106v.7M124.2 105.5v.5M124.2 106.7v.5l-.5 .4M124.2 103.5v2"/>
<path d="M124.2 100.3v3.2M124.2 106v.7M128.6 105.5v.5M128.6 106h.4M128.6 106.7v.6l.4 .3M128.6 106.7h.4M128.6 103.5h.4M128.6 103.5v2M128.6 100.3h.4M128.6 100.3v3.2M128.6 106v.7M129 105l-.3 .2-.1 .3"/>
<path d="M129 105v1M129 106.7v.9M129 103.5v1.5M129 106h43.5M129 105h43.5M129 106.7h43.5M129 107.6h43.5M129 100.3v3.2M129 106v.7M129 103.5h43.5M129 100.3h43.5M172.5 105v1"/>
<path d="M172.5 105l.4 .2 .1 .3M172.5 106h.5M172.5 106.7h.5M172.5 106.7v.9M172.5 103.5v1.5M172.5 103.5h.5M172.5 100.3h.5M172.5 100.3v3.2M172.5 106v.7M173 105.5v.5M173 106.7v.6l-.5 .3M173 103.5v2"/>
<path d="M173 100.3v3.2M173 106v.7M177.4 105.5v.5M177.4 106h.5M177.4 106.7h.5M177.4 106.7l.1 .6 .4 .3M177.4 103.5h.5M177.4 103.5v2M177.4 100.3h.5M177.4 100.3v3.2M177.4 106v.7M177.9 105v1"/>
<path d="M177.9 105l-.3 .2-.2 .3M177.9 106.7v.9M177.9 103.5v1.5M177.9 106h2.5M177.9 105h10.5M177.9 106.7h2.5M177.9 100.3v3.2M177.9 106v.7M177.9 107.6h10.5M177.9 103.5h1.8M177.9 100.3h10.5M179.7 104.2h.4"/>
<path d="M179.7 104.2v.8M180.1 102.7v1.5M180.1 102.7l-.4 .3v1.2M180.1 102.7h1.7M180.1 104.2h1.7M180.1 104.2v.8M180.4 105v1M180.4 106.7v.9M180.4 106v.7M181.8 104.2h.2M181.8 102.7v1.5M181.8 102.7l.2 .2v1.3"/>
<path d="M181.8 104.2v.8M182 104.2v.8M182 103.5h2.3M184.3 104.2h.3M184.3 104.2v.8M184.6 102.7v1.5M184.6 102.7l-.3 .3v1.2M184.6 102.7h1.7M184.6 104.2h1.7M184.6 104.2v.8M185.9 105v1M185.9 106.7v.9"/>
<path d="M185.9 106h2.5M185.9 106.7h2.5M185.9 106v.7M186.3 102.7v1.5M186.3 102.7l.2 .2v1.3M186.3 104.2h.2M186.3 104.2v.8M186.5 104.2v.8M186.5 103.5h1.9M188.4 106.7h.5M188.4 106h.5M188.4 105v1"/>
<path d="M188.4 105l.4 .2 .1 .3M188.4 106.7v.9M188.4 103.5v1.5M188.4 103.5h.5M188.4 100.3h.5M188.4 100.3v3.2M188.4 106v.7M188.9 105.5v.5M188.9 106.7v.5l-.5 .4M188.9 103.5v2M188.9 100.3v3.2M188.9 106v.7"/>
<path d="M239.1 104.2h.3M239.1 104.2v.8M239.4 104.2v.8M240.6 103a1.25 1.25 0 0 0-1.2 1.2M240.6 102.7v.3M240.6 102.7a1.51 1.51 0 0 0-1.5 1.5M240.6 102.7h.4M240.6 103h.4M241 103l.5 .1M241 102.7l.7 .2M241 102.7v.3M241.5 103.1l3.9 1.9"/>
<path d="M241.7 102.9l-.2 .2M241.7 102.9l4.4 2.1"/>
</g>
<g fill="none" stroke="#000" stroke-width=".2">
<path d="M188.8 50.8l3 1.5-.6 .8zM188.8 50.8l7.2 5h6.4M203.9 74.7h-6.4l-9.4 10.2M190 82.1l.7 .7-2.6 2.1zM238.1 95l4.2 4.2M238.1 90.5l8.7 8.7M238.1 86.1l6.3 6.2M240.8 84.2l3.6 3.7M242.5 84.2l-4.4 4.4M244.4 91.3l-6.3 6.3M244.4 95.8l-3.5 3.4M244.9 83.8l2.5 2.6"/>
<path d="M247.4 83.8l-9.3 9.3M247.6 97l-2.2 2.2M249.1 97l1.5 1.6-2.5 2.5M239.1 105l2.5 2.6 2.5-2.6M239.6 105l-2.5 2.6-1.5-1.6M247.7 104.6l2.5 2.5M248.1 100.5l2.5 2.5-4.5 4.6-2.5-2.6"/>
</g>
<path d="M138.1 78.6l6.4-1v2zM138.1 78.6h12.7M138.1 110.6l6.4-1v2zM138.1 110.6h12.7" fill="none" stroke="#000" stroke-width=".35"/>
<g fill="none" stroke="#808080" stroke-width=".2">
<path d="M112.7 15.5l3.3-.5v1zM112.7 12.3v24.4M112.7 15.5h29.9M132.3 19.1v16.6M134.8 19.1v16.6M155.5 15.5h33.4M185.6 15l3.3 .5-3.3 .5zM188.9 12.3v24.4M94.3 31.4h6.3v6.8M97.5 38.2h43.1M100.2 34.9h1l-.6 3.3zM106.4 27.3h6.3"/>
<path d="M109.4 26.8l3.3 .5-3.3 .5zM125.2 27.3l3.3-.5v1zM125.2 24.1v9.4M125.2 27.3h6.4M125.9 22.3h6.4M129 21.8l3.3 .5-3.3 .5zM134.8 22.3l3.3-.5v1zM134.8 22.3h3.5M135.5 30.2h6.4M138.6 29.6l3.3 .6-3.3 .4zM141.9 27v9.9M159.7 30.2l3.3-.6v1z"/>
<path d="M159.7 27v9.9M159.7 30.2h6.4M190.1 36h13.6M190.2 39.5h13.5M200.1 32.7h.9l-.4 3.3zM200.6 39.5l.4 3.3h-.9zM200.6 39.5v6.3M206.9 31.4h-6.3v4.6M40 59.8h6.4M43 59.2l3.4 .6-3.4 .4zM46.4 56.6v33.2M58.8 59.8l3.4-.6v1z"/>
<path d="M58.8 56.6v34.4M58.8 59.8h6.4M96.3 51h15.6M96.3 50.2h18.1M97.5 42.5h43.1M99 46.9h1l-.5 3.3zM99.5 51l.5 3.3h-1zM99.5 51v4h-6.4M99.5 43.8v6.4M100.6 42.5l.6 3.3h-1zM100.6 42.5v6.3M103.8 58.6h11.9"/>
<path d="M112.4 58l3.3 .6-3.3 .4zM115.7 52.2v9.5M121.2 58.6l3.3-.6v1zM121.2 58.6h6.4M121.2 52.2v9.5M124.2 51.3v17.6M128.4 49.8v19.1M128.6 58.6l3.3-.6v1zM128.6 58.6h16.2M128.6 51.3v10.4M157.7 58.6h19.7M169.8 58l3.2 .6-3.2 .4z"/>
<path d="M173 51.3v10.4M174.1 58l3.3 .6-3.3 .4zM177.4 51.3v10.4M188.9 58.6l3.3-.6v1zM188.9 51.3v10.4M188.9 58.6h6.4M36.7 77.9h6.3v8.7M40.4 71.7h4.7M41.8 71.2l3.3 .5-3.3 .5zM45.1 68.6v17.1M46.4 71.7l3.3-.5v1zM46.4 71.7h6.3"/>
<path d="M66 77.9v6.3M111.8 65.7h12.4M120.9 65.2l3.3 .5-3.3 .5zM122.3 74.8h6.3v6.9M128.1 78.4h1.1l-.6 3.3zM128.4 65.7l3.3-.5v1zM128.4 65.7h6.4M135.5 69.1h6.4M138.6 68.6l3.3 .5-3.3 .5zM138.9 74.8h6.3M141.9 65.9v17.1M141.9 74.3l3.3 .5-3.3 .5z"/>
<path d="M145.2 71.6v8.9M156.4 74.8l3.3-.5v1zM156.4 74.8h6.3M156.4 71.6v8.9M159.7 69.1l3.3-.5v1zM159.7 65.9v17.1M159.7 69.1h6.4M233.4 75.5h14M238.1 68.8h6.3M241.1 68.3l3.3 .5-3.3 .5zM244.1 75l3.3 .5-3.3 .5zM244.4 65.6v20.5"/>
<path d="M247.4 72.3v9.2M250.6 68.8l3.3-.5v1zM250.6 75.5l3.3-.5v1zM250.6 65.6v30.7M250.6 68.8h9.5M250.6 75.5h6.4M13.9 91.7h31.7M13.9 99.2h34.7M16.6 88.4h1l-.5 3.3zM17.1 99.2l.5 3.3h-1zM17.1 85.4v6.3M17.1 99.2v6.4"/>
<path d="M23.8 86.6h21.3M23.8 91.1h21.3M26.5 83.4h.9l-.4 3.2zM27 91.1l.4 3.3h-.9zM27 80.3v6.3M27 91.1v6.4M35.1 98.7v6.3M39.9 87.7h4M42.5 83.4h1.1l-.6 3.2zM43 87.7l.6 3.3h-1.1zM43 87.7v6.4M59.6 84.2h9.6"/>
<path d="M59.6 91.7h9.6M59.6 99.2h9.6M65.5 95.9h1l-.5 3.3zM65.5 80.9h1l-.5 3.3zM66 91.7l.5 3.3h-1zM66 91.7v7.5M99.5 94h15M99.5 96.9h15M102.2 90.7h1l-.5 3.3zM102.7 96.9l.5 3.4h-1zM102.7 96.9v5.9h-6.4M102.7 87.7v6.3"/>
<path d="M103.2 86.8h6.4v4.9M106.4 91.7h5.5M109.1 88.4h1l-.5 3.3zM109.6 94l.5 3.3h-1zM109.6 94v6.4M115 97.4v20.7M120 97.4v20.7M125.4 81.7h6.4M125.4 84.2h8.6M128.6 84.2l.6 3.4h-1.1zM128.6 84.2v6.4M129.3 97.4v24.4"/>
<path d="M135.5 97.4v24.4M137.8 97.4v32.4M141.6 97.4v32.4M143.9 97.4v29.3M150.3 97.4v29.3M158.2 96.9h40.6M158.2 86.5h40.6M195.1 83.2h1l-.5 3.3zM195.6 96.9l.5 3.4h-1zM195.6 80.2v6.3M195.6 96.9v6.4M218.1 99h6.3v3.7"/>
<path d="M223.9 99.4h1l-.5 3.3zM248.7 86.8h28.3M251.4 97h25.6M273.4 83.5h1l-.5 3.3zM273.9 97l.5 3.4h-1zM273.9 80.5v6.3M273.9 97v6.4M31.9 105h17.2M31.9 107.6h14.7M34.6 101.7h1l-.5 3.3zM35.1 107.6l.5 3.2h-1zM35.1 107.6v5.4h-6.3"/>
<path d="M39 117.5h7.4M43 117l3.4 .5-3.4 .5zM46.4 107.3v19.4M48.9 117.5l3.2-.5v1zM48.9 104.8v15.9M48.9 117.5h6.3M61.3 108v18.7M61.6 105h7.6M66 105l.5 3.3h-1zM66 105v8h6.4M105.3 114.9h9.7M110.9 118.6h18.4"/>
<path d="M111.7 114.4l3.3 .5-3.3 .5zM120 114.9l3.3-.5v1zM120 114.9h6.4M125.9 118.1l3.4 .5-3.4 .5zM135.5 118.6l3.4-.5v1zM135.5 118.6h6.4M173.4 118.6h6.3M176.4 118.1l3.3 .5-3.3 .5zM176.4 114l3.3 .5-3.3 .5zM176.6 114.5h3.1M179.7 106.3v15.5M182 114.5l3.3-.5v1z"/>
<path d="M182 106.3v11.3M182 114.5h6.4M186.5 118.6l3.4-.5v1zM186.5 106.3v15.5M186.5 118.6h7.1M221.2 105h14.1M221.2 102.7h18.1M224.4 105l.5 3.3h-1zM224.4 105v6.4M232.8 111h6.3M235.8 110.6l3.3 .4-3.3 .5zM239.1 106.3v7.9"/>
<path d="M246.1 111l3.3-.4v.9zM246.1 106.3v7.9M246.1 111h7.1M40 123.5h6.4M43 123l3.4 .5-3.4 .5zM61.3 123.5l3.4-.5v1zM61.3 123.5h6.4M131.9 126.6h5.9M134.5 126.1l3.3 .5-3.3 .5zM137.5 123.5h6.4M140.6 123l3.3 .5-3.3 .5zM141.6 126.6l3.3-.5v1z"/>
<path d="M141.6 126.6h6.4M150.3 123.5l3.3-.5v1zM150.3 123.5h5.9"/>
</g>
<path d="M150.8 78.6v32" fill="none" stroke="#000" stroke-width=".35" stroke-dasharray="6.3 1.3 1.3 1.3 1.3 1.3" stroke-dashoffset="-.1" stroke-linecap="butt"/>
<path d="M239.1 105h7" fill="none" stroke="#c0c0c0" stroke-width=".2"/>
<g fill="none" stroke="#c0c0c0" stroke-width=".5">
<path d="M140.8 144.8v17M187.6 144.8v38.2M205.8 144.8v55.2M205.8 151.2h81.2M257.8 144.8v6.4M287 144.8h-180v55.2M107 161.8h180M107 178.8h98.8M107 174.5h98.8M107 170.3h98.8M107 166h98.8M114.8 161.8v38.2"/>
<path d="M134 161.8v38.2M151.4 161.8v38.2M161.6 161.8v38.2M172 161.8v17M107 195.8h180M107 191.5h54.6M107 187.3h54.6M107 183h180M250 195.8v4.2M274 191.5h13M274 183v12.8"/>
</g>
<path d="M10 10h277v190h-277z" fill="none" stroke="#c0c0c0" stroke-width=".7"/>
<g fill="#000">
<path d="M138.1 78.6l6.4-1v2zM138.1 110.6l6.4-1v2z"/>
<path d="M190 82.1l.7 .7-2.6 2.1zM188.8 50.8l3 1.5-.6 .8z"/>
</g>
<g fill="#808080">
<path d="M128.1 78.4h1.1l-.6 3.3zM128.6 84.2l.6 3.4h-1.1zM109.1 88.4h1l-.5 3.3zM109.6 94l.5 3.3h-1zM102.2 90.7h1l-.5 3.3zM102.7 96.9l.5 3.4h-1zM111.7 114.4l3.3 .5-3.3 .5zM120 114.9l3.3-.5v1zM176.4 118.1l3.3 .5-3.3 .5zM186.5 118.6l3.4-.5v1zM176.4 114l3.3 .5-3.3 .5zM182 114.5l3.3-.5v1zM125.9 118.1l3.4 .5-3.4 .5zM135.5 118.6l3.4-.5v1zM134.5 126.1l3.3 .5-3.3 .5zM141.6 126.6l3.3-.5v1zM140.6 123l3.3 .5-3.3 .5zM150.3 123.5l3.3-.5v1zM141.9 74.3l3.3 .5-3.3 .5zM156.4 74.8l3.3-.5v1zM159.7 69.1l3.3-.5v1zM138.6 68.6l3.3 .5-3.3 .5zM195.6 96.9l.5 3.4h-1zM195.1 83.2h1l-.5 3.3zM241.1 68.3l3.3 .5-3.3 .5zM250.6 68.8l3.3-.5v1zM273.4 83.5h1l-.5 3.3zM273.9 97l.5 3.4h-1zM244.1 75l3.3 .5-3.3 .5zM250.6 75.5l3.3-.5v1zM224.4 105l.5 3.3h-1zM223.9 99.4h1l-.5 3.3zM43 59.2l3.4 .6-3.4 .4zM58.8 59.8l3.4-.6v1zM43 123l3.4 .5-3.4 .5zM61.3 123.5l3.4-.5v1zM41.8 71.2l3.3 .5-3.3 .5zM46.4 71.7l3.3-.5v1zM35.1 107.6l.5 3.2h-1zM34.6 101.7h1l-.5 3.3zM43 117l3.4 .5-3.4 .5zM48.9 117.5l3.2-.5v1zM17.1 99.2l.5 3.3h-1zM16.6 88.4h1l-.5 3.3zM66 105l.5 3.3h-1zM65.5 95.9h1l-.5 3.3zM65.5 80.9h1l-.5 3.3zM66 91.7l.5 3.3h-1zM42.5 83.4h1.1l-.6 3.2zM43 87.7l.6 3.3h-1.1zM26.5 83.4h.9l-.4 3.2zM27 91.1l.4 3.3h-.9zM112.7 15.5l3.3-.5v1zM185.6 15l3.3 .5-3.3 .5zM125.2 27.3l3.3-.5v1zM109.4 26.8l3.3 .5-3.3 .5zM138.6 29.6l3.3 .6-3.3 .4zM159.7 30.2l3.3-.6v1zM100.6 42.5l.6 3.3h-1zM100.2 34.9h1l-.6 3.3zM200.6 39.5l.4 3.3h-.9zM200.1 32.7h.9l-.4 3.3zM129 21.8l3.3 .5-3.3 .5zM134.8 22.3l3.3-.5v1zM99.5 51l.5 3.3h-1zM99 46.9h1l-.5 3.3zM174.1 58l3.3 .6-3.3 .4zM188.9 58.6l3.3-.6v1zM169.8 58l3.2 .6-3.2 .4zM128.6 58.6l3.3-.6v1zM120.9 65.2l3.3 .5-3.3 .5zM128.4 65.7l3.3-.5v1zM112.4 58l3.3 .6-3.3 .4zM121.2 58.6l3.3-.6v1z"/>
<path d="M235.8 110.6l3.3 .4-3.3 .5zM246.1 111l3.3-.4v.9z"/>
</g>
<text font-size="8.5" x="232.4" y="192.7">5360</text>
<text font-size="5.6" x="218" y="175.4">Tension Clamps</text>
<g font-size="4.2" fill="#808080">
<text x="143.7" y="17.1">76.20</text>
<text x="139.4" y="23.9">2.50</text>
<text x="112.7" y="28.9">12.50</text>
<text x="84.9" y="32.9">4.30</text>
<text x="146" y="31.7">17.83</text>
<text x="208.1" y="32.9">3.50</text>
<text x="83.8" y="56.6">0.80</text>
<text x="47.2" y="61.3">12.50</text>
<text x="94.4" y="60.1">5.50</text>
<text x="146" y="60.1">44.50</text>
<text x="178.4" y="60.1">11.50</text>
<text x="102.4" y="67.3">4.22</text>
<text x="145.2" y="70.7">17.83</text>
<text x="261.3" y="70.4">6.20</text>
<text x="31" y="73.3">1.25</text>
<text x="112.9" y="76.4">2.50</text>
<text x="145.2" y="76.4">11.17</text>
<text x="224" y="77">3.20</text>
<text x="27.3" y="79.5">1.00</text>
<text x="61.9" y="88.7">7.50</text>
<text x="93.9" y="88.4">2.30</text>
<text x="22.9" y="90.5">4.48</text>
<text x="190.3" y="92.9">10.40</text>
<text x="268.6" y="92.7">10.20</text>
<text x="13" y="96.6">7.50</text>
<text x="208.7" y="100.6">2.30</text>
<text x="87" y="104.4">2.90</text>
<text x="254.4" y="112.6">7.00</text>
<text x="19.4" y="114.6">2.50</text>
<text x="29.6" y="119.1">2.50</text>
<text x="73.5" y="114.6">5.80</text>
<text x="95.9" y="116.5">5.00</text>
<text x="167.2" y="116.1">2.30</text>
<text x="50.7" y="125.1">15.00</text>
<text x="101.5" y="120.2">6.30</text>
<text x="157.4" y="125.1">6.40</text>
<text x="194.8" y="120.2">6.82</text>
<text x="122.6" y="128.2">3.80</text>
</g>
<g font-size="4.2">
<text x="202.9" y="57.4">R0.5 TYP</text>
<text x="204.4" y="76.3">R2.5</text>
<text x="134" y="79.3">A</text>
<text x="134" y="111.3">A</text>
<text x="233.6" y="126.9">SECTION A-A</text>
<text x="147.6" y="153.6">Unknown</text>
<text x="147.6" y="157.7">TBD by customer</text>
</g>
<text font-size="3.9" x="277.9" y="188.5">A4</text>
<text font-size="2.9" x="14.9" y="207.6">SOLIDWORKS Educational Product. For Instructional Use Only.</text>
<g font-size="2.8">
<text x="124.7" y="156.7">+/- 0.5</text>
<text x="177.6" y="198.6">13 g</text>
</g>
<g font-size="2.5">
<text x="165" y="187.7">Unknown.</text>
<text x="165" y="191.2">Proposed material: ABS</text>
<text x="165.7" y="194.7">(Subject to customer approval)</text>
</g>
<g font-size="2">
<text x="107.6" y="147.6">UNLESS OTHERWISE SPECIFIED:</text>
<text x="141.4" y="147.6">FINISH:</text>
<text x="188.3" y="147.5">DEBURR AND</text>
<text x="188.3" y="150">BREAK SHARP</text>
<text x="219.6" y="149">DO NOT SCALE DRAWING</text>
<text x="260.3" y="149.2">REVISION</text>
<text x="107.6" y="150.1">DIMENSIONS ARE IN MILLIMETERS</text>
<text x="107.6" y="152.6">SURFACE FINISH:</text>
<text x="107.6" y="155.1">TOLERANCES:</text>
<text x="188.3" y="152.5">EDGES</text>
<text x="109.2" y="157.6">LINEAR:</text>
<text x="109.2" y="160.1">ANGULAR:</text>
<text x="121.3" y="165">NAME</text>
<text x="137" y="164.9">SIGNATURE</text>
<text x="154.2" y="164.9">DATE</text>
<text x="207.1" y="164.9">TITLE:</text>
<text x="107.6" y="169.1">DRAWN</text>
<text x="107.9" y="173.3">CHK'D</text>
<text x="107.4" y="177.4">APPV'D</text>
<text x="108.1" y="181.8">MFG</text>
<text x="108.5" y="186">Q.A</text>
<text x="162.6" y="185.5">MATERIAL:</text>
<text x="207" y="185.5">DWG NO.</text>
<text x="162.6" y="198.5">WEIGHT:</text>
<text x="207.1" y="198.6">SCALE:1:1</text>
<text x="251.5" y="198.6">SHEET 1 OF 1</text>
</g>
</svg>
